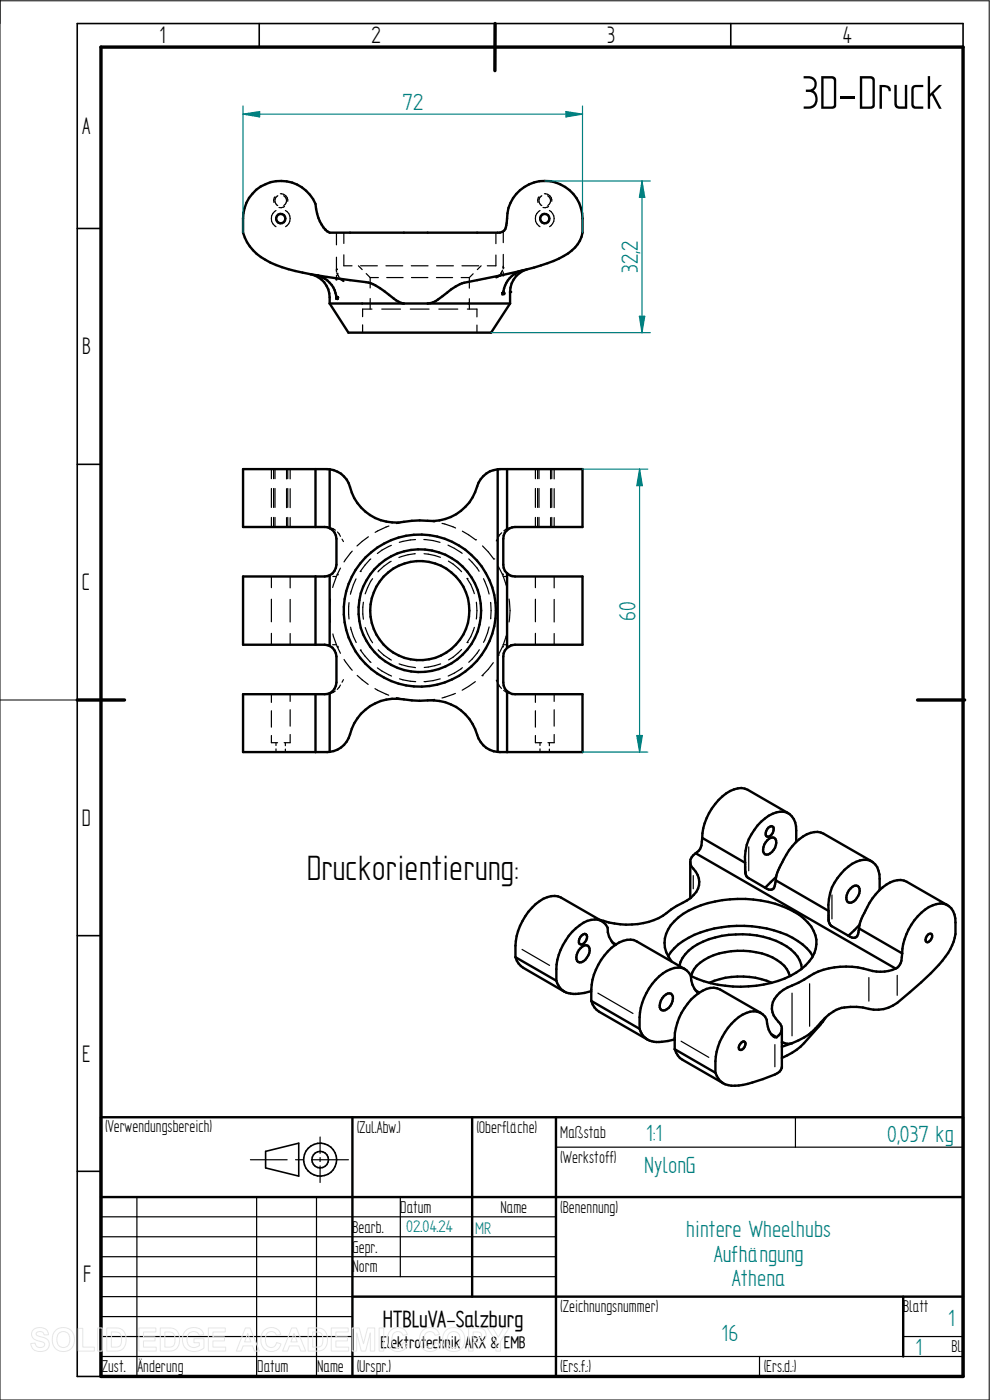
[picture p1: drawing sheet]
<svg xmlns="http://www.w3.org/2000/svg" width="210mm" height="297mm" viewBox="0 0 210 297" stroke-linecap="round" stroke-linejoin="round" font-family="sans-serif">
<path d="M0 0v297h209.8v-296.8h-209.8M0 148.5h16.4" fill="none" stroke="#000" stroke-width=".21"/>
<g fill="none" stroke="#000" stroke-width=".34">
<path d="M55 5v5M105 5v5M155 5v5M204.3 10v-5h-187.9v287h5M16.4 48.5h5M16.4 98.5h5M16.4 148.5h5M16.4 198.5h5M16.4 248.5h5M56.3 244.3l7.1-1.8v7l-7.1-1.7z"/>
<circle cx="67.9" cy="246" r="3.5"/>
<circle cx="67.9" cy="246" r="1.76"/>
</g>
<path d="M21.4 10h182.9v282h-182.9zM105 5v10M16.4 148.5h10M194.6 148.5h10" fill="none" stroke="#000" stroke-width=".72"/>
<g fill="none" stroke="#000" stroke-width=".51">
<path d="M65.9 58.2a5 5 0 0 1 4 4.9v1.3M66.9 58.4a5.2 5.2 0 0 1 4.5 5M71.4 59v.3M71.9 59.1l1 .5M106 58.5l-.7 .3M106.8 58.3v.1M110.9 57.4a5.4 5.4 0 0 0-4.1 5M111.9 57.1a5 5 0 0 0-3.7 4.9v2.4M69.9 64.4l4 6.2h30.3l4-6.2M69.9 64.4h38.3M71.4 63.2v.2M71.5 63.2l.1 .3"/>
<path d="M85.7 64.4l-.6-.1a12 12 0 0 1-3.5-2.5l-2-1.3-1-.4a154.9 154.9 0 0 1-17.4-3 15 15 0 0 1-8.2-4.8 7.4 7.4 0 0 1-1.4-5.9 8 8 0 0 1 6.4-7.9 8 8 0 0 1 8.9 4.8 8.3 8.3 0 0 0 2.5 5.8l.5 .3h36.1a1.82 1.82 0 0 0 1.5-2.1 8.4 8.4 0 0 1 4.7-8.2 8 8 0 0 1 11.4 7.3v3a7.7 7.7 0 0 1-5 5.5l-2.4 .9a134.2 134.2 0 0 1-18.2 4.3l-2.3 1.3-1.8 1.4a5.5 5.5 0 0 1-3.2 1.6M106.6 62.2v.3M106.8 62.3v.1M66.9 99.5v12.3M69.9 99.6l-18.3-.1v12.3h17.3l1 .3M69.9 99.6v12.5M69.9 99.6a5 5 0 0 1 4.4 3.7 9.9 9.9 0 0 0 11.4 7.4 24.1 24.1 0 0 1 6.3-.2 10.3 10.3 0 0 0 9.5-8.1 5 5 0 0 1 4.1-2.8M105.6 99.6l18-.1v12.3h-14.3l-1.2 .3-.5 .4M105.6 99.6v59.9M107.6 99.5v13M69.9 112.1a2.55 2.55 0 0 1 1.5 2.2v5.5a2.7 2.7 0 0 1-1.5 2.2M107.6 112.5l-.5 .5-.3 1.3v5.5l.3 1.3 .5 .5"/>
<path d="M66.9 122.3v14.5M69.9 122l-1 .3h-17.3v14.5h17.3l1 .2M69.9 137a2.7 2.7 0 0 1 1.5 2.3v5.5a2.69 2.69 0 0 1-1.5 2.3M69.9 122v15M107.6 121.6l.5 .4 1.2 .3h14.3v14.5h-14.3l-.7 .1-1 .6M107.6 137.5l-.5 .5-.3 1.3v5.5l.3 1.3 .5 .5M107.6 121.6v15.9M66.9 147.3v12.3M69.9 147.1l-1 .2h-17.3v12.3l18.3-.1M69.9 147.1v12.4M69.9 159.5a5 5 0 0 0 4.4-3.7 9.9 9.9 0 0 1 11.4-7.4 27 27 0 0 0 6.3 .2 10.2 10.2 0 0 1 9.5 8.1 4.8 4.8 0 0 0 4.1 2.8M107.6 146.6l1 .6 .7 .1h14.3v12.3l-18-.1"/>
<path d="M107.6 146.6v13M149 177.8a3.4 3.4 0 0 1-1.1 3l-.3 .2M149 177.8l9.1 5.2M162.8 178.3a1.11 1.11 0 0 1 1.7-.3 2.56 2.56 0 0 1-1.9 3.3 1.06 1.06 0 0 1-.6-1.6l.1-.5zM163 175.6l.6-.3h.3a1.18 1.18 0 0 1-.2 1.7 .77 .77 0 0 1-1.1 .4 1.52 1.52 0 0 1 .4-1.8zM167.3 172.6l-8.7-5a4.5 4.5 0 0 0-4.5 .7 12.4 12.4 0 0 0-5.1 9.5M168.9 178.6a8.7 8.7 0 0 0-.5-4.8 3.1 3.1 0 0 0-4.5-1.2 10.9 10.9 0 0 0-5.8 10.4M123.4 198.5l.6-.4 .3 .1a1.47 1.47 0 0 1-1.1 2.2 .76 .76 0 0 1-.3-1.2zM127.7 195.4l-8.7-5a4.4 4.4 0 0 0-4.5 .8 13 13 0 0 0-5.2 11.9M129.8 199.9l.9 .5M146.4 182.9l.3 1a4.1 4.1 0 0 1-.2 6.6l-.8 .6a23.1 23.1 0 0 0-5.1 3.2 16.6 16.6 0 0 1-13.5 .8M146.4 182.9v7.6"/>
<path d="M147.6 181l42.4 24.5M147.6 181a2.27 2.27 0 0 0-1.2 1.9M158.1 183v1.6a1.77 1.77 0 0 0 .7 1.7l3.9 2.3a1.07 1.07 0 0 0 1.2 .1 1.07 1.07 0 0 0 .5-1.1l.2-.8M164.6 186.8l11.2 6.5M164.7 186l-2.4 2.3M175.8 193.3v1.9a1.81 1.81 0 0 0 .7 1.3l3.9 2.3a1.08 1.08 0 0 0 1.2 0 1.08 1.08 0 0 0 .5-1l.1-.8M180.5 188.5a1 1 0 0 1 1.2-.6 1 1 0 0 1 .7 1.1 2.89 2.89 0 0 1-2.1 2.5 1.35 1.35 0 0 1-.5-2.1zM182.2 197l9.2 5.3M182.3 196.2l-2.3 2.3M185 182.8l-10.3-5.9a4.6 4.6 0 0 0-5.2 1.2 18.5 18.5 0 0 0-4.4 6.5l-.4 1.1-.1 1.1M186.6 188.8a8.7 8.7 0 0 0-.5-4.8 3.1 3.1 0 0 0-4.5-1.2 10.8 10.8 0 0 0-5.8 10.5M196.8 198.3l.6-.2 .3 .1a1.27 1.27 0 0 1-1.1 1.7 1.07 1.07 0 0 1 .2-1.6z"/>
<path d="M201 192.1l-8.6-5a4.5 4.5 0 0 0-5.2 1.2 18.8 18.8 0 0 0-4.9 8.1l-.1 .6M109.3 203.1l8.7 5M109.3 203.1a3.9 3.9 0 0 0 1.7 2.2l8.7 5.1M118 208.1l.7 1.4 1 .9M123.2 201.1a1 1 0 0 1 1.2-.6 1 1 0 0 1 .7 1.2 2.89 2.89 0 0 1-2.1 2.5 1.35 1.35 0 0 1-.4-2.2zM125.4 212.3l10.3 6M125.4 210.3a7 7 0 0 1-5.7 .1M125.4 212.3a3.8 3.8 0 0 0 1.7 2.3l10.3 6M130.5 200.5a4.5 4.5 0 0 1-1.6-3.7 3.1 3.1 0 0 0-4.3-1.4 12.6 12.6 0 0 0-6.6 12.7M135.7 218.3l.7 1.4 1 .9M140.8 211.3a1.11 1.11 0 0 1 1.8-.2 2.56 2.56 0 0 1-1.9 3.3 .86 .86 0 0 1-.7-1.1 3.1 3.1 0 0 1 .8-2zM141.7 202.9a13.7 13.7 0 0 1 8.3-5.5 25.4 25.4 0 0 1 18.1 1.6 10.7 10.7 0 0 1 4.3 3.9"/>
<path d="M142.5 204a6 6 0 0 1 .5-8.5 18.6 18.6 0 0 1 11.9-4.7 23.5 23.5 0 0 1 14.7 3.3 7.4 7.4 0 0 1 3.6 6.2 8.8 8.8 0 0 1-5.5 6.7 25.4 25.4 0 0 1-21.1 .1M144.1 204.9a7.5 7.5 0 0 1 5-5.1 20.3 20.3 0 0 1 17.7 .9 6.2 6.2 0 0 1 3.3 4.8M145.4 205.7l-10.3-6a4.3 4.3 0 0 0-4.5 .7 13 13 0 0 0-5.2 11.9M146.6 207.1a5.9 5.9 0 0 1 3.7-4 16.5 16.5 0 0 1 14.5 .6 5.5 5.5 0 0 1 2.8 3.4M147.5 210.1l.8 .5M148.2 210.7a4.5 4.5 0 0 1-1.6-3.7 3 3 0 0 0-4.3-1.4 12.4 12.4 0 0 0-6.6 12.7M150.5 208.5a17.1 17.1 0 0 1 13.2 0M161.5 214.9l-8.7-5a4.2 4.2 0 0 0-4.6 .8 12.8 12.8 0 0 0-5.1 11.9M163.6 219.4l1.2 .6M165.9 218.2v8.3a2.1 2.1 0 0 1-1.5 1.5 23.4 23.4 0 0 1-8.5 2.3 3.7 3.7 0 0 1-4.1-2.7M171.7 219.4l-1.1 .7-2.6 1.2M174.1 217.3l-3.5 4a12.8 12.8 0 0 1-4.7 3.2"/>
<path d="M175.1 215.9a12.3 12.3 0 0 1-3.4 3.5M190 205.5a8.9 8.9 0 0 1-6.8 0 15.5 15.5 0 0 0-12.6 2.3l-1.2 .7a10.9 10.9 0 0 0-4.6 2.7 3.8 3.8 0 0 0 .3 5.6 1.94 1.94 0 0 1-.3 3.2M191.4 202.3a12.1 12.1 0 0 1 6.5-10.2 3.2 3.2 0 0 1 4.7 2.7 11.3 11.3 0 0 1-3.4 9.9 71.4 71.4 0 0 1-9.8 8.6 7.8 7.8 0 0 1-6.4 .4 9.2 9.2 0 0 0-6.1 .8 30.9 30.9 0 0 0-4.8 4.5l-.4 .4M191.4 202.3l-.1 .8a2.57 2.57 0 0 1-1.3 2.4M21.4 237h182.9v55h-182.9zM74.8 237v55M100.2 237v38.1M117.9 237v55M143 220.6l.1 .1M143.1 222.6l8.7 5M143.1 220.5l-3.3 .6a4.3 4.3 0 0 1-2.4-.5M143.1 222.6a3.9 3.9 0 0 0 1.7 2.2l8.7 5"/>
<path d="M157.3 221.2l.5-.3 .2 .2a1.21 1.21 0 0 1-1.1 1.6 1 1 0 0 1 .4-1.5zM164.8 220a1.44 1.44 0 0 1-1.5-1.1l-.6-1.8a2.89 2.89 0 0 0-4.3-2.2 12 12 0 0 0-6.6 9.3v3.4M165.9 221.1l1.2 .3 .9-.1M168 221.3l-2.1 .8M21.4 254h182.9M74.8 275.1h129.5M191.6 275.1v12.7"/>
<circle cx="59.5" cy="46.4" r="1"/>
<circle cx="115.5" cy="46.4" r="1"/>
<circle cx="89" cy="129.5" r="10.5"/>
<circle cx="89" cy="129.5" r="13"/>
<circle cx="89.1" cy="129.5" r="16.1"/>
</g>
<g fill="none" stroke="#000" stroke-width=".25">
<path d="M58.3 41.7l-.3 .8 .1 .5M58.5 44.7a2 2 0 0 0 0 3.4M58.9 41.5a1.18 1.18 0 0 0 0 2.1M59.5 41.1a1.47 1.47 0 0 1 1.5 1.6M60.2 41.5a1.18 1.18 0 0 1 0 2.1M60.4 43.8l-.8 .3-.4-.1M60.5 44.7a1.97 1.97 0 0 1 .1 3.4M65.8 58.2h.1M68.9 48.6h.1M69 48.7h.1M69 48.8h.1M69.1 58.7h.1"/>
<path d="M69.3 49h.1M69.3 49.1h.1M69.4 58.8h.1M69.4 49.1h.1M71.4 57.1h.1M71.4 49.4v2.5M71.4 54.6v3.1M71.4 58.4v.6M71.4 57.4v.1M71.5 59.1h.1M71.5 58h.1M71.5 58l.4 .8"/>
<path d="M71.8 59.1h.1M72.3 59.1h.1M72.3 59.1l.2 .2M72.5 59.3h.1M72.6 59.4h.1M72.9 54.1v2.3h1.8M72.9 49.4v2.2M76 56.4l.8 .8M76.5 56.4h3.6M77.7 58l.8 .9M78.5 58.9h1.8M78.5 58.9v2.2"/>
<path d="M81.9 56.4h3.5M82 58.9h3.5M87.2 56.4h3.6M87.3 58.9h3.5M92.6 58.9h3.4M92.6 56.4h3.6M97.8 58.9h1.8M98 56.4h3.6M99.6 58.9v2.2M100.4 58.1l-.8 .8M101.9 59.3l-.8 .2M102.1 56.4l-.8 .8"/>
<path d="M103.7 59l-.8 .1M105.2 54.1v2.3h-1.8M105.2 49.4v2.3M105.9 58.4l-.4 .3M106 58.5h.1M106.2 58h.1M106.6 57.3l-.4 .7M106.7 56.8h.1M106.8 49.1v2.4M106.8 54v3M106.8 57.7v.6M106.8 56.7l-.1 .1"/>
<path d="M108.2 58l-.3 .1M109.1 57.8l-.4 .1M111.9 57.1h.1M114.3 41.7l-.3 .8 .1 .5M114.6 44.7a2 2 0 0 0 0 3.4M114.9 41.5a1.18 1.18 0 0 0 0 2.1M115.5 41.1a1.47 1.47 0 0 1 1.6 1.6M116.2 41.5a1.18 1.18 0 0 1 0 2.1M116.4 43.8l-.7 .3-.5-.1M116.5 44.7a1.97 1.97 0 0 1 .1 3.4M71.5 63.1h.1M71.5 63.2h.1"/>
<path d="M71.5 63.3h.1M71.6 63.5h.1M76.9 68.9v1.7M78.5 63.3v2.3M78.9 65.6h-2v1.6M81 65.6h4M87 65.6h4M93.1 65.6h4M99.1 65.6h2.1v1.6M99.6 63.4v2.2M101.2 69v1.6M57.6 99.5v2.1"/>
<path d="M58 99.5v2.1M58.3 99.5v2.1M60.8 99.5v2.1M61 99.5v2.1M61.6 99.5v2.1M113.6 99.5v2.1M114 99.5v2.1M114.3 99.5v2.1M116.8 99.5v2.1M117.1 99.5v2.1M117.6 99.5v2.1M57.6 103.6v4.1"/>
<path d="M57.6 109.8v2M58 103.6v4.1M58 109.8v2M58.3 103.6v4.1M58.3 109.8v2M60.8 103.7v4M60.8 109.8v2M61 103.6v4.1M61 109.8v2M61.6 103.7v4M61.6 109.8v2M68.9 111.8h.1"/>
<path d="M69.1 111.8h.1M69.1 111.8l.5 .1M70.2 112l1 .5M71.4 119.8l-.1 .5M71.6 112.9l.6 .9M72.6 114.4l.3 .5M74.7 116.9l-1.7 2.3M78.1 113.9l-2.4 1.9M78.7 118.6l-2.2 2.6M82.5 111.6l-2.9 1.3M83 119.1l-1.6 1-1.2 1.2M83 115.7l-2 1-.9 .7"/>
<path d="M85.7 110.7l-1.6 .4M88.1 117.5l-1.5 .2-2 .6M88.1 114.5l-3.4 .6M89.9 114.5l2 .2 1.4 .4M90 117.5l2.2 .4 1.2 .3M90.7 110.5l1.5 .2M93.8 111l2.8 1M95 115.7l3 1.7M95.1 119l1 .7 1.8 1.6M98.1 112.7l2.8 1.8M99.4 118.6l1.8 1.9 .4 .7M100.9 114.5h.1"/>
<path d="M102.4 115.8l2.3 2.8M104.7 118.6h.1M105.5 114.3l-.2 .5M106.4 113l-.6 .9M107.9 112.1l-1 .5M109.1 111.8l-.6 .1M113.6 103.6v4.1M113.6 109.8v2M114 103.6v4.1M114 109.8v2M114.3 103.6v4.1M114.3 109.8v2"/>
<path d="M116.8 103.7v4M116.8 109.8v2M117.1 103.6v4.1M117.1 109.8v2M117.6 103.7v4M117.6 109.8v2M57.6 122.3v2.4M57.6 127.1v4.8M57.6 134.4v2.4M61.6 122.3v2.4M61.6 127.2v4.8M61.6 134.4v2.4"/>
<path d="M69 122.3h.8M69.7 136.9l.4 .2M69.7 136.8h-.7M69.9 122l-.6 .3M70.1 127.1a17.6 17.6 0 0 0 0 4.9M70.5 137.5l.6 .8M70.6 136.8h.8M70.6 134.5l.8 2.3M70.6 122.3h.8M71.1 120.9l-.7 .9M71.3 138.8l.1 .5M71.4 122.2v.1"/>
<path d="M71.4 122.3l-.8 2.3M71.4 136.8v.1M71.5 122h.1M71.5 137.1h.1M71.5 137.1v.1M71.5 122v.1M71.5 121.8h.1M71.6 137.3h.1M71.6 137.3l.6 1.3M72.2 120.5l-.6 1.3M73 139.9l1.7 2.3M74 127.8v3.5"/>
<path d="M74.4 133.1l.6 1.9 .6 1.3M75.5 122.8l-1.2 3.3M76.4 121.2h.1M76.5 137.9h.1M76.5 137.9l2.2 2.6M77.1 127.8l-.1 1 .1 2.6M77.5 133.1l.5 1.4 1 1.9M79 122.8l-.4 .6-1.1 2.6M80.2 137.8a9.7 9.7 0 0 0 2.8 2.2M97.9 137.8l-1.8 1.6-.9 .6M99.1 122.7h.1M99.1 136.3h.1"/>
<path d="M99.1 122.8l.8 1.2 .7 1.9M100.6 133.1l-.7 2-.8 1.2M101 127.8l.2 1.7-.2 1.8M101.7 137.8l-1.5 2-.8 .7M102.6 122.8l1.2 3.2M103.8 133l-.4 1.3-.8 2M104.1 127.8v3.5M105.7 139h.1M105.7 120.2l.9 1.6M106.6 121.8h.1M106.6 137.2h.1M106.6 137.3l-.9 1.7"/>
<path d="M106.6 121.9h.1M106.6 137.1h.1M106.6 122h.1M106.7 137l-.1 .1M106.7 122.2l.1 .1M106.8 122.3h.7M106.8 122.3l.7 2.3M106.8 136.8h.7M106.8 136.8l-.1 .1M107.5 134.5l-.7 2.3M108 127.1a14.1 14.1 0 0 1 0 4.9M108.3 136.8h.8"/>
<path d="M108.3 122.3h.8M113.6 122.3v2.4M113.6 127.1v4.8M113.6 134.4v2.4M117.6 122.3v2.4M117.6 127.2v4.8M117.6 134.4v2.4M57.6 156v1.6h1.3M57.6 147.3v1.7M57.6 150.8v3.5M58.5 157.6v.6M58.5 158.9v.7"/>
<path d="M60.5 157.6v.6M60.5 158.9v.7M61.6 155.8v1.8h-1.3M61.6 147.3v1.5M61.6 150.6v3.5M68.9 147.3h.1M69.6 147.2l-.6 .1M71.1 146.6l-.9 .5M72.2 145.3l-.7 1M72.9 144.2l-.3 .5M75.8 143.3l2.3 1.9M79.5 146.1l3 1.4"/>
<path d="M80.1 141.7l3 1.7M84.1 148l1.6 .4M84.7 140.8l1.9 .6 1.5 .2M84.8 144l2.2 .5 1.2 .1M92.2 148.4l-1.5 .2M93.4 144l-1.5 .4-1.9 .2M93.5 140.8l-1.3 .4-2.2 .4M96.6 147.1l-2.8 1M98.1 141.6l-1.7 1.2-1.3 .6M100.8 144.6l-2.8 1.8M102.3 143.3h.1M104.6 140.6l-1 1.4-1.3 1.3"/>
<path d="M105.3 144.3l.2 .4M105.8 145.2l.6 .8M106.8 146.5l1.1 .5M108.5 147.2l.6 .1M113.6 156v1.6h1.3M113.6 147.3v1.7M113.6 150.8v3.5M114.6 157.6v.6M114.6 158.9v.7M116.5 157.6v.6M116.5 158.9v.7M117.6 155.8v1.8h-1.4"/>
<path d="M117.6 147.3v1.5M117.6 150.6v3.5M158.8 179.7v5M147.1 185.8v2.8M176.5 189.9v5M110.7 201.4l5.9 3.4M126.8 210.7l7.5 4.3M130.3 200.4v.1M147.9 210.6v.1M168 210.7v9.1M171.7 208.7v9M184.3 207.4v5"/>
<path d="M190.3 206.9v4.3M144.5 220.9l5.9 3.4M164.4 221.6v4.7M168.7 237v6.4M21.4 258.1h96.5M29 254v38M53.1 246h7.8M54.4 254v38M62.7 246h1.7M66.2 246h7.7M67.1 254v38M67.9 241.2v3.5"/>
<path d="M67.9 245.6v.8M67.9 247.4v3.5M84.9 254v16.8M117.9 243.4h86.4M21.4 270.8h96.5M21.4 266.6h96.5M21.4 262.4h96.5M21.4 275.1h53.4M21.4 279.3h53.4M21.4 287.8h182.9M21.4 283.5h53.4M161.1 287.8v4.2"/>
<path d="M191.6 283.5h12.7"/>
</g>
<g fill="#000">
<circle cx="71.4" cy="63.4" r=".25"/>
<circle cx="71.4" cy="63.1" r=".25"/>
<circle cx="71.4" cy="63.2" r=".25"/>
<circle cx="71.5" cy="63.1" r=".25"/>
<circle cx="71.5" cy="63.2" r=".25"/>
<circle cx="106.6" cy="62.1" r=".25"/>
<circle cx="106.6" cy="62.2" r=".25"/>
<circle cx="106.7" cy="62.1" r=".25"/>
<circle cx="106.7" cy="62.2" r=".25"/>
<circle cx="106.8" cy="62.2" r=".25"/>
<circle cx="106.8" cy="62.4" r=".25"/>
<circle cx="106.8" cy="62.3" r=".25"/>
<circle cx="108.2" cy="61.9" r=".25"/>
</g>
<path d="M51.6 22.5v26.9M51.6 24.2l3.5-.5v1.1zM123.6 22.5v26.9" fill="none" stroke="#008080" stroke-width=".25"/>
<path d="M51.6 24.2l3.5-.5v1.1z" fill="#008080"/>
<path d="M120.1 23.7l3.5 .5-3.5 .6z" fill="none" stroke="#008080" stroke-width=".25"/>
<path d="M120.1 23.7l3.5 .5-3.5 .6z" fill="#008080"/>
<path d="M51.6 24.2h72M115.6 38.4h22.4M136.2 38.4l.6 3.5h-1.2zM104.2 70.6h33.8" fill="none" stroke="#008080" stroke-width=".25"/>
<path d="M136.2 38.4l.6 3.5h-1.2z" fill="#008080"/>
<path d="M135.6 67.1h1.2l-.6 3.5z" fill="none" stroke="#008080" stroke-width=".25"/>
<path d="M135.6 67.1h1.2l-.6 3.5z" fill="#008080"/>
<path d="M136.2 38.4v32.2M123.6 99.5h13.8M135.7 99.5l.6 3.5h-1.2zM123.6 159.6h13.8" fill="none" stroke="#008080" stroke-width=".25"/>
<path d="M135.7 99.5l.6 3.5h-1.2z" fill="#008080"/>
<path d="M135.1 156h1.2l-.6 3.6z" fill="none" stroke="#008080" stroke-width=".25"/>
<path d="M135.1 156h1.2l-.6 3.6z" fill="#008080"/>
<path d="M135.7 99.5v60.1" fill="none" stroke="#008080" stroke-width=".25"/>
<g fill="none" stroke="#e6e6e6" stroke-width=".21">
<path d="M7.1 282.1a2.02 2.02 0 0 1 3.1 .7l.1 .4h-.9a.9 .9 0 0 0-.8-.7 .9 .9 0 0 0-.9 .5l.1 .3 .5 .2a2.15 2.15 0 0 1 2.1 1.4 1.72 1.72 0 0 1-2.3 1.8l-.7-.2-.7-.7-.2-.8 1-.1a1.06 1.06 0 0 0 .9 1 1.06 1.06 0 0 0 1.1-.7 1.66 1.66 0 0 0-1.6-.8 1.37 1.37 0 0 1-.8-2.3zM11.8 282.3a2.46 2.46 0 0 1 3.1-.2 2.46 2.46 0 0 1 .8 3 2.4 2.4 0 0 1-3.1 1.5 2.4 2.4 0 0 1-1.5-3.1l.2-.5zM12.4 282.9a1.39 1.39 0 0 1 1.7-.3 1.39 1.39 0 0 1 .7 1.6 1.41 1.41 0 0 1-1.4 1.7 1.41 1.41 0 0 1-1.3-1.7l.1-.8zM16.6 281.8h1v4h2.4v.8h-3.4zM20.7 281.7h1v4.9h-1zM22.6 281.7h1.9a2.2 2.2 0 0 1 2.2 2.8 2.02 2.02 0 0 1-2.2 2.1h-1.9zM23.6 282.6a1.8 1.8 0 0 1 2 .5 2.09 2.09 0 0 1-.4 2.6l-1.6 .1zM29.5 281.7h3.6v.9h-2.7v1h2.5v.9h-2.5v1.3h2.7v.8h-3.6zM34 281.7h1.8a2.2 2.2 0 0 1 2.3 2.8 2.02 2.02 0 0 1-2.2 2.1h-1.9zM35 282.6a1.8 1.8 0 0 1 1.9 .5 2.09 2.09 0 0 1-.4 2.6l-1.5 .1zM39.4 282.3a2.33 2.33 0 0 1 3.8 .8l-1 .2a1.37 1.37 0 0 0-1.6-.7 1.37 1.37 0 0 0-.9 1.5 1.56 1.56 0 0 0 .8 1.6 1.56 1.56 0 0 0 1.8-.2v-.6h-1.2v-.9h2.2v2a2.65 2.65 0 0 1-3.1 .5 2.65 2.65 0 0 1-1.5-2.7l.3-1zM44.2 281.7h3.6v.9h-2.6v1h2.4v.9h-2.4v1.3h2.7v.8h-3.7z"/>
<path d="M52 281.7h1.1l1.9 4.9h-1l-.4-1.1h-2l-.4 1.1h-1.1zM52.6 282.9l.6 1.8h-1.3zM56 282.3a2.12 2.12 0 0 1 3.6 .8l-1 .2a1.24 1.24 0 0 0-1.6-.7 1.24 1.24 0 0 0-.7 1.6 1.28 1.28 0 0 0 .4 1.4 1.28 1.28 0 0 0 1.6 0l.4-.8 .9 .3a2.19 2.19 0 0 1-2.5 1.6 2.19 2.19 0 0 1-1.8-2.5l.1-.9zM61.9 281.7h1l2 4.9h-1.1l-.4-1.1h-2l-.4 1.1h-1.1zM62.4 282.9l.7 1.8h-1.4zM65.4 281.7h1.8a2.2 2.2 0 0 1 2.3 2.8 2.02 2.02 0 0 1-2.3 2.1h-1.8zM66.3 282.6a1.8 1.8 0 0 1 2 .5 2.09 2.09 0 0 1-.4 2.6l-1.6 .1zM70.3 281.7h3.6v.9h-2.7v1h2.5v.9h-2.5v1.3h2.8v.8h-3.7zM74.7 281.7h1.5l.9 3.4 .9-3.4h1.5v4.9h-.9l-.1-3.8-.9 3.8h-1l-.9-3.8-.1 3.8h-.9zM80.4 281.7h1v4.9h-1zM82.8 282.3a2.12 2.12 0 0 1 3.6 .8l-.9 .2a1.24 1.24 0 0 0-1.6-.7 1.24 1.24 0 0 0-.8 1.6 1.28 1.28 0 0 0 .5 1.4 1.28 1.28 0 0 0 1.5 0l.4-.8 .9 .3a2.19 2.19 0 0 1-2.5 1.6 2.19 2.19 0 0 1-1.7-2.5l.1-.9zM89.6 282.3a2.12 2.12 0 0 1 3.6 .8l-.9 .2a1.24 1.24 0 0 0-1.6-.7 1.24 1.24 0 0 0-.7 1.6 1.28 1.28 0 0 0 .4 1.4 1.28 1.28 0 0 0 1.5 0l.4-.8 1 .3a2.19 2.19 0 0 1-2.6 1.6 2.19 2.19 0 0 1-1.7-2.5l.1-.9z"/>
<path d="M94.6 282.3a2.46 2.46 0 0 1 3.1-.2 2.46 2.46 0 0 1 .8 3 2.4 2.4 0 0 1-3.1 1.5 2.4 2.4 0 0 1-1.4-3.1l.1-.5zM95.2 282.9a1.39 1.39 0 0 1 1.7-.3 1.39 1.39 0 0 1 .7 1.6 1.41 1.41 0 0 1-1.3 1.7 1.41 1.41 0 0 1-1.4-1.7l.1-.8zM99.4 281.7h1.6a1.61 1.61 0 0 1 2.1 1.5 1.62 1.62 0 0 1-2.1 1.6h-.6v1.8h-1zM100.4 282.6a1.62 1.62 0 0 1 1.7 .3 .7 .7 0 0 1-.1 .8 .7 .7 0 0 1-.7 .2h-.9zM103.4 281.7h1.1l1.2 2 1.1-2h1.2l-1.8 2.9v2h-1v-2z"/>
</g>
<text font-size="11.3" x="170.1" y="23.1">3D-Druck</text>
<text font-size="8.4" x="65.1" y="186.6">Druckorientierung:</text>
<g font-size="5.7">
<text x="33.8" y="9.2">1</text>
<text x="78.8" y="9.2">2</text>
<text x="128.8" y="9.2">3</text>
<text x="178.8" y="9.2">4</text>
<text x="17.4" y="28.4">A</text>
<text x="17.4" y="75.2">B</text>
<text x="17.4" y="125.2">C</text>
<text x="17.4" y="175.2">D</text>
<text x="17.4" y="225.2">E</text>
<text x="17.6" y="271.9">F</text>
</g>
<g font-size="5.6" fill="#008080">
<text x="85.4" y="23.4">72</text>
<text x="135.3" y="57.9" transform="rotate(-90 135.3 57.9)">32,2</text>
<text x="134.8" y="131.7" transform="rotate(-90 134.8 131.7)">60</text>
<text x="137.1" y="242">1:1</text>
<text x="188.2" y="242.2">0,037 kg</text>
<text x="136.7" y="248.8">NylonG</text>
<text x="145.5" y="262.4">hintere Wheelhubs</text>
<text x="151.4" y="267.6">Aufhängung</text>
<text x="155.3" y="272.9">Athena</text>
<text x="201.2" y="281.3">1</text>
<text x="153.1" y="284.6">16</text>
<text x="194.2" y="287.4">1</text>
</g>
<text font-size="5.5" x="81.2" y="281.5">HTBLuVA-Salzburg</text>
<g font-size="4.1">
<text x="22.3" y="240.2">(Verwendungsbereich)</text>
<text x="75.7" y="240.4">(Zul.Abw.)</text>
<text x="101.1" y="240.4">(Oberfläche)</text>
<text x="118.8" y="241.4">Maßstab</text>
<text x="118.8" y="246.7">(Werkstoff)</text>
<text x="84.9" y="257.3">Datum</text>
<text x="106.2" y="257.3">Name</text>
<text x="118.8" y="257.3">(Benennung)</text>
<text x="74.8" y="261.5">Bearb.</text>
<text x="74.8" y="265.7">Gepr.</text>
<text x="74.8" y="270">Norm</text>
<text x="118.8" y="278.4">(Zeichnungsnummer)</text>
<text x="191.6" y="278.4">Blatt</text>
<text x="201.8" y="286.9">Bl.</text>
<text x="21.6" y="291.1">Zust.</text>
<text x="29.2" y="291.1">Änderung</text>
<text x="54.6" y="291.1">Datum</text>
<text x="67.3" y="291.1">Name</text>
<text x="75.7" y="291.1">(Urspr.)</text>
<text x="118.8" y="291.1">(Ers.f.:)</text>
<text x="162" y="291.1">(Ers.d.:)</text>
</g>
<g font-size="4" fill="#008080">
<text x="86.2" y="261.5">02.04.24</text>
<text x="100.8" y="261.7">MR</text>
</g>
<text font-size="4" x="80.7" y="286">Elektrotechnik ARX &amp; EMB</text>
</svg>
